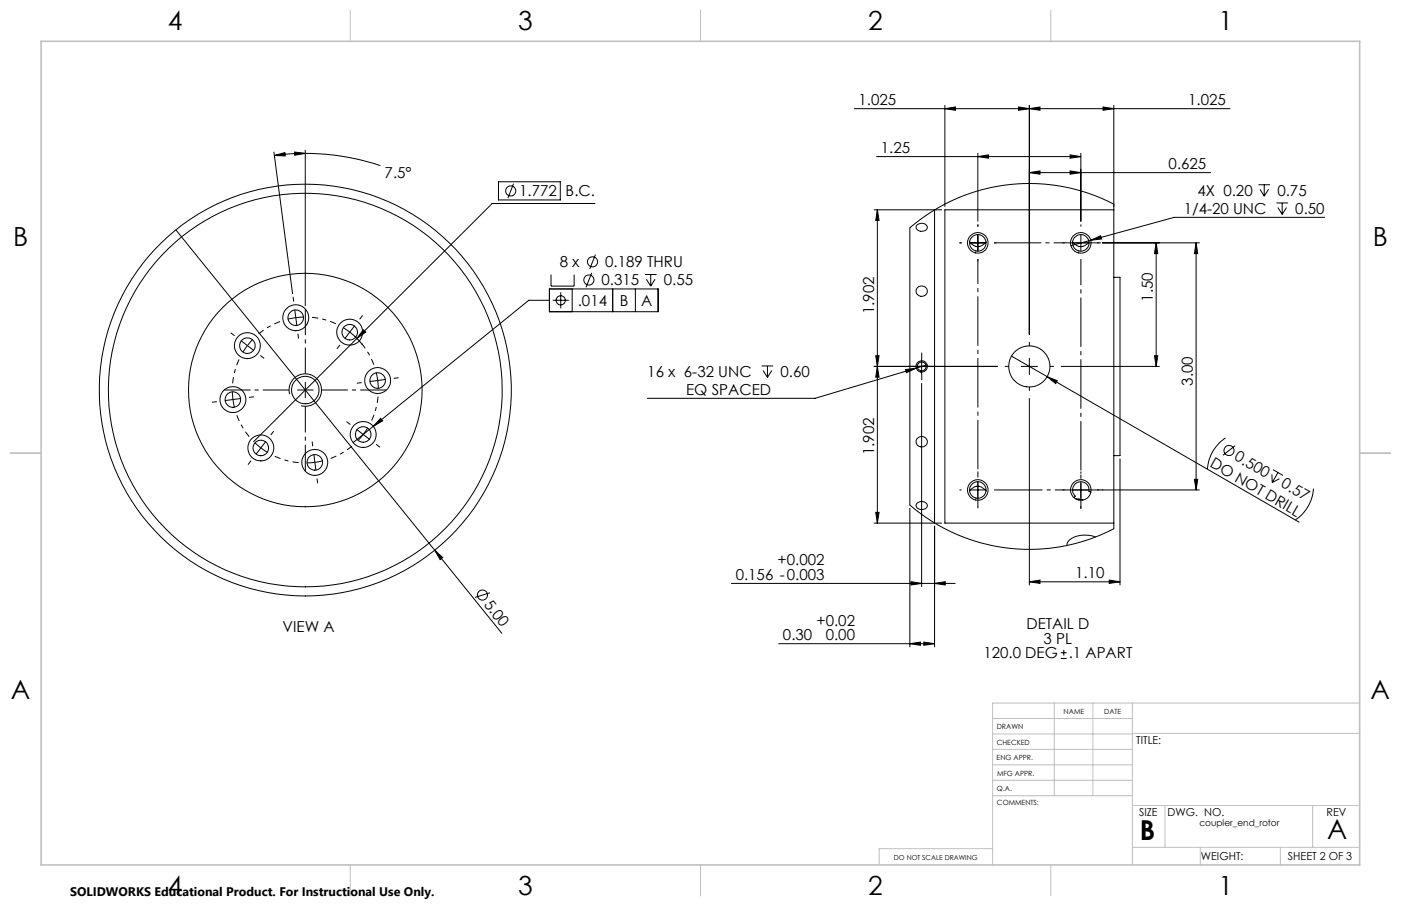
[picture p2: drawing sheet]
<svg xmlns="http://www.w3.org/2000/svg" width="432mm" height="279mm" viewBox="0 0 432 279" stroke-linecap="round" stroke-linejoin="round" font-family="sans-serif">
<g fill="none" stroke="#000" stroke-width=".31">
<path d="M291.2 33.5l3.3-.5v1zM291.2 32.5v31.2M313.9 33l3.4 .5-3.4 .5zM317.3 33.5l3.2-.5v1zM317.3 32.5v70.7M340 33l3.3 .5-3.3 .5zM343.3 32.5v130.6l-7.2 3.1-6.6 1.9-7.1 1.1-7 .2-6.3-.6-6.8-1.4-5.5-1.8-5.9-2.7-5.7-3.5-4.8-3.6v-85.5l2.8-2.3 4.7-3.2 3.6-2 4-1.8 6.9-2.4 4.9-1.1 4.6-.7 8.2-.1 8.1 .9 7.9 2.2 7.2 3.2M379.1 33.5h-115.8M84.4 46.9l5.8 43.7M84.6 47.9l3.2-.8 .1 1zM90.8 46.9l3.3 .4-3.3 .6zM94.1 46.3v48"/>
<path d="M94.1 47.3l-4.8 .1-4.7 .5M94.1 47.3a72.4 72.4 0 0 1 23.1 3.8M153.6 56.1h19.1v5.6h-19.1zM158.3 56.7l-1.8 4.4M270.2 48.3h62.9M301.4 48.3l3.3-.5v1zM301.4 47.3v20.9M317.3 53.2l3.2-.5v1zM317.3 53.2h55.8M329.8 47.8l3.3 .5-3.3 .5zM329.8 52.7l3.3 .5-3.3 .5zM333.1 47.3v20.9"/>
<path d="M387.9 57h3.5M388.3 58.4l1.3 2.1M389.6 57v3.5M391 58.4l-1.4 2.1M54.2 70.9l79.8 98.8M183.4 62.8h-31.7l-41.7 41.6M183.5 78.5l-1.7 4.5M269.4 64.7h20.8M270.4 64.7l.5 3.3h-1zM270.4 64.7v96.6M282.7 69.3a1.81 1.81 0 0 1 1.9-.4 1.81 1.81 0 0 1 1.2 1.5 1.92 1.92 0 0 1-1.8 .9 1.92 1.92 0 0 1-1.7-1.2zM288 64.7v96.6"/>
<path d="M298.8 74.6a2.98 2.98 0 0 0 5.1 0M298.9 74.9h5M300.8 76h1.2M301.4 72.4v5M330.6 74.6a2.98 2.98 0 0 0 5.1 0M330.6 74.9h5M332.6 76h1.1M333.1 72.4v5M336.2 74.1l3-1.4 .3 1zM336.2 74.1l-6.1 1.6M339.8 74.9h29.8M343.3 64.7h-52.1v96.6h52.1"/>
<path d="M356.3 74.9l.5 3.3h-1zM356.3 74.9v38.1M368.7 74.9l.4 3.3h-1zM368.7 74.9v76.2M393.4 62.6h3.5M393.8 64l1.4 2.1M395.2 62.6v3.5M396.5 64l-1.3 2.1M408.3 67h-46.4l-25.7 7.1M169.3 92.6h-6.3l-48 38.9M169.3 89.1h33.5v7h-33.5zM169.8 84.7v3.5h7.2v-3.5"/>
<path d="M170.4 92.6h4.9M172.8 90.1v5M176.4 89.1v7M182.4 84.1l-1.8 4.5M188.8 89.1v7M195.8 89.1v7M198.8 84.7h3.6M199.2 86.1l1.4 2.1M200.6 84.7v3.5M201.9 86.1l-1.3 2.1M343.3 85.5h1.9v55h-1.9M109.3 103.7l2.4 2.6"/>
<path d="M110 104.4l-31.8 31.8M112 101.7l.7 .7-2.7 2zM234.8 112.9h3.5M235.2 114.3l1.3 2.1M236.5 112.9v3.5M237.9 114.3l-1.4 2.1M269.4 113h38M269.9 109.7h1l-.5 3.3zM270.4 113l.5 3.3h-1zM279.1 114l3.3-.5-3 1.4zM282.4 113.5l-31.2 9.3h-51.7M284.1 110.5v5"/>
<path d="M284.1 118.3v62.6M285.8 112.5l-3.4 1M311.7 109.8l11.1 6.4M314.7 113h5.1M317.3 110.5v5M322.8 116.2l3.1 1.2-.5 .9zM322.8 116.2l77.6 44.8M327.1 113h30.2M355.8 109.7h1l-.5 3.3zM89.3 121.6a5 5 0 0 1 4.4-6.3 5 5 0 0 1 5.4 5.5 5 5 0 0 1-6.3 4.3M110 132.5l3.9 3M113.3 131.9l-3 4"/>
<path d="M115 131.5l-6.2 5M117.3 129l.6 .8-2.9 1.7zM282.7 135.2a1.74 1.74 0 0 1 2.7-.1 1.74 1.74 0 0 1-.4 2.6 1.74 1.74 0 0 1-2.6-.9v-1.1zM317.3 122.9v57.5M377.7 135a12.4 12.4 0 0 0-5.6 9.7M380.7 137.4l-3.8 3M269.9 158h1l-.5 3.3zM280.4 156.7v42.8M282.7 155.2a1.81 1.81 0 0 1 1.9-.5 1.81 1.81 0 0 1 1.2 1.5 1.95 1.95 0 0 1-3.5-.3zM298.8 151.4a2.95 2.95 0 0 1 5.1 0M298.9 151.1h5M300.8 150h1.1"/>
<path d="M301.4 148.6v5M330.6 151.1h5M331.7 153.8l2 .4M333.1 148.6v5M336.2 151.9l-.6-.3a2.55 2.55 0 0 0-3.3-2.9 2.55 2.55 0 0 0-.9 4.3l-.4 .5M339.8 151.1h29.8M345.2 141.5v38.9M368.1 147.8h1l-.4 3.3zM392 146.3l.1 2.5M392.4 144.9l3 1.7M393.9 145.7l-1.8 3.1M394.3 147.6l-2.2 1.2"/>
<path d="M404.8 150.7a12.5 12.5 0 0 1-5.6 9.7M134 169.7l2.5 2.2-.9 .7zM134 169.7l20.7 25.6M225.4 179.9h69M269.4 161.3h20.8M280.8 179.4l3.3 .5-3.3 .5zM288 179.9l3.3-.5v1zM288 162.3v37.2M317.3 179.4l3.2-.5v1zM317.3 179.4h27.9M337.6 165.6a8.3 8.3 0 0 0-8.2 1.2l-.5 .9v.5M341.9 178.9l3.3 .5-3.3 .5z"/>
<path d="M151 182.8l-4.6 1.4M240 198.5h48M280.4 198.5l3.3-.5v1zM284.7 198l3.3 .5-3.3 .5zM327 203.1h1.8M327 201.3h1.8M327.9 200.4v1.8"/>
<circle cx="157.4" cy="58.9" r="1.55"/>
<circle cx="301.4" cy="74.9" r="3.2"/>
<circle cx="301.4" cy="74.9" r="2.55"/>
<circle cx="333.1" cy="74.9" r="3.2"/>
<circle cx="333.1" cy="74.9" r="2.55"/>
<circle cx="91.1" cy="98" r="4"/>
<circle cx="91.2" cy="98" r="2.39"/>
<circle cx="172.8" cy="92.6" r="1.41"/>
<circle cx="181.5" cy="86.4" r="1.55"/>
<circle cx="182.6" cy="80.7" r="1.55"/>
<circle cx="284.1" cy="89.7" r="1.68"/>
<circle cx="76.2" cy="106.6" r="2.41"/>
<circle cx="76.3" cy="106.6" r="4"/>
<circle cx="107.8" cy="102.4" r="2.41"/>
<circle cx="107.8" cy="102.4" r="4"/>
<circle cx="116.4" cy="117.4" r="2.41"/>
<circle cx="116.4" cy="117.4" r="4"/>
<circle cx="284.1" cy="113" r="1.76"/>
<circle cx="284.1" cy="113" r="1.36"/>
<circle cx="317.2" cy="113" r="6.3"/>
<circle cx="71.8" cy="123.2" r="4"/>
<circle cx="71.8" cy="123.2" r="2.4"/>
<circle cx="80.4" cy="138.1" r="4"/>
<circle cx="80.4" cy="138.2" r="2.4"/>
<circle cx="94.1" cy="120.3" r="60.7"/>
<circle cx="94.1" cy="120.3" r="63.5"/>
<circle cx="94.1" cy="120.3" r="36"/>
<circle cx="94.1" cy="120.3" r="4.2"/>
<circle cx="111.9" cy="134" r="2.41"/>
<circle cx="112" cy="134" r="4"/>
<circle cx="378.8" cy="138.9" r="1.55"/>
<circle cx="97" cy="142.6" r="2.41"/>
<circle cx="97" cy="142.6" r="4"/>
<circle cx="301.4" cy="151.1" r="3.2"/>
<circle cx="301.4" cy="151.1" r="2.55"/>
<circle cx="333.1" cy="151.1" r="3.2"/>
<circle cx="148.7" cy="183.5" r="1.56"/>
</g>
<g fill="none" stroke="#000" stroke-width=".31" stroke-dasharray="15.2 1.3 1.3 1.3" stroke-linecap="butt">
<path d="M296.4 74.9h-.7M301.4 69.9v-.7M301.4 79.9v.7M306.4 74.9h.7M328.1 74.9h-.6M333.1 69.9v-.7M338.1 74.9h.7M90.5 93l-.2-1.5M91.2 98l-2.5 .4M91.2 98l2.5-.2M91.2 98l-.4-2.5M91.2 98l.3 2.4"/>
<path d="M110.8 98.5l1-1.2M72.3 103.5l-1.2-.9M76.3 106.6l-1.5 2M76.3 106.6l1.6-1.9M76.3 106.6l-2-1.5M76.3 106.6l1.9 1.5M80.2 109.6l1.2 .9M91.8 102.9l.2 1.5M104.8 106.4l-1 1.2M107.8 102.4l-2.1-1.4M107.8 102.4l1.9 1.7M107.8 102.4l1.5-2"/>
<path d="M107.8 102.4l-1.5 2M111.5 118l-1.5 .2M116.4 117.3l-.4-2.4M116.4 117.3l.2 2.5M116.4 117.3l2.5-.3M116.4 117.3l-2.5 .4M121.4 116.7l1.5-.2M281.6 113h-1.8M284.1 110.5v-1.8M284.1 115.5v1.7M286.6 113h1.7M66.8 123.9l-1.4 .2"/>
<path d="M71.8 123.2l.5 2.5M71.8 123.2l-.2-2.5M71.8 123.2l-2.5 .3M71.8 123.2l2.5-.3M76.8 122.6l1.4-.2M80.4 138.1l2.1 1.4M80.4 138.1l-1.9-1.6M80.4 138.1l-1.5 2M80.4 138.1l1.5-2M83.5 134.2l.9-1.2M94.1 120.3v-2.5M94.1 120.3h-2.5"/>
<path d="M94.1 120.3v2.5M94.1 120.3h2.5M96.4 137.6l-.2-1.5M108 130.9l-1.2-.9M115.9 137l1.2 .9M77.4 142.1l-.9 1.2M97 142.6l2.5-.5M97 142.6l-2.4 .2M97 142.6l.4 2.5M97 142.6l-.3-2.5M97.7 147.5l.2 1.5M296.4 151.1h-.7"/>
<path d="M301.4 146.1v-.7M301.4 156.1v.7M328.1 151.1h-.6M333.1 146.1v-.7M333.1 156.1v.7M338.1 151.1h.7"/>
</g>
<path d="M86.3 99.2l-3.7 1.8-2.9 2M103.5 99.8l-3.9-1.3-3.4-.6M73.7 110.8l-1.4 4-.6 3.4M115.2 112.5l-1.8-3.8-2-2.8M73 128.1l1.8 3.7 2 2.9M114.5 129.7l1.4-3.9 .6-3.5M84.7 140.7l3.9 1.4 3.5 .6M101.9 141.4l3.8-1.8 2.8-2" fill="none" stroke="#000" stroke-width=".31" stroke-dasharray="15.2 1.3 1.3 1.3" stroke-dashoffset="13.3" stroke-linecap="butt"/>
<path d="M312.3 113h-3.9M317.3 108v-3.9M317.3 118v3.8M322.3 113h3.8" fill="none" stroke="#000" stroke-width=".31" stroke-dasharray="15.2 1.3 1.3 1.3" stroke-dashoffset="15.2" stroke-linecap="butt"/>
<path d="M301.4 79.9v76.3" fill="none" stroke="#000" stroke-width=".31" stroke-dasharray="15.2 1.3 1.3 1.3" stroke-dashoffset="7.6" stroke-linecap="butt"/>
<path d="M306.4 74.9h32.9" fill="none" stroke="#000" stroke-width=".31" stroke-dasharray="15.2 1.3 1.3 1.3" stroke-dashoffset=".7" stroke-linecap="butt"/>
<path d="M306.4 151.1h33.6" fill="none" stroke="#000" stroke-width=".31" stroke-dasharray="15.2 1.3 1.3 1.3" stroke-dashoffset=".3" stroke-linecap="butt"/>
<path d="M333.1 79.9v77.1" fill="none" stroke="#000" stroke-width=".31" stroke-dasharray="15.2 1.3 1.3 1.3" stroke-dashoffset="7.2" stroke-linecap="butt"/>
<path d="M94.1 115.3v-20M89.1 120.3h-20M94.1 125.3v20M99.1 120.3h20" fill="none" stroke="#000" stroke-width=".31" stroke-dasharray="15.2 1.3 1.3 1.3" stroke-dashoffset="7.1" stroke-linecap="butt"/>
<g fill="none" stroke="#c0c0c0" stroke-width=".31">
<path d="M108 3.2v9.5M215.9 3.2v9.5M323.8 3.2v9.5M3.1 139.7h9.6M419.1 139.7h9.5M324.9 216.8v28.6M336.8 216.8v28.6M349 216.8v49.9M419.1 216.8h-113.2v49.9M305.9 231.1h43.1M305.9 226.3h43.1M305.9 221.6h43.1"/>
<path d="M305.9 235.9h43.1M349 226.2h70.1M305.9 248.1h.1M305.9 240.6h43.1M305.9 241.2h.1M306 245.4h43M349 248.4h70.1M359.1 248.4v12.9M404.6 248.4v12.9M108 266.7v9.6M215.9 266.7v9.6M305.9 261.7h-34.9v5"/>
<path d="M323.8 266.7v9.6M349 261.3h70.1M369.9 261.3v5.4M394.6 261.3v5.4"/>
</g>
<path d="M12.7 12.7h406.4v254h-406.4z" fill="none" stroke="#c0c0c0" stroke-width=".5"/>
<g fill="#000">
<path d="M322.8 116.2l3.1 1.2-.5 .9zM134 169.7l2.5 2.2-.9 .7z"/>
<path d="M301.4 48.3l3.3-.5v1zM329.8 47.8l3.3 .5-3.3 .5zM336.2 74.1l3.3-.4-.3-1zM280.4 198.5l3.3-.5v1zM284.7 198l3.3 .5-3.3 .5zM280.8 179.4l3.3 .5-3.3 .5zM288 179.9l3.3-.5v1zM279.1 114l.3 .9 3-1.4zM317.3 53.2l3.2-.5v1zM329.8 52.7l3.3 .5-3.3 .5zM317.3 33.5l3.2-.5v1zM340 33l3.3 .5-3.3 .5z"/>
<path d="M112 101.7l-2 2.7 2.7-2zM117.3 129l-2.3 2.5 2.9-1.7zM90.8 46.9l3.3 .4-3.3 .6zM84.6 47.9l3.2-.8 .1 1z"/>
<path d="M270.4 113l.5 3.3h-1zM269.9 158h1l-.5 3.3z"/>
<path d="M355.8 109.7h1l-.5 3.3zM356.3 74.9l.5 3.3h-1zM368.1 147.8h1l-.4 3.3zM368.7 74.9l.4 3.3h-1zM269.9 109.7h1l-.5 3.3zM270.4 64.7l.5 3.3h-1z"/>
<path d="M341.9 178.9l3.3 .5-3.3 .5zM317.3 179.4l3.2-.5v1zM313.9 33l3.4 .5-3.4 .5zM291.2 33.5l3.3-.5v1z"/>
</g>
<g font-size="8.5">
<text x="351.3" y="259">B</text>
<text x="409.1" y="258.9">A</text>
</g>
<g font-size="8.1">
<text x="51.7" y="9.3">4</text>
<text x="159.7" y="9.3">3</text>
<text x="267.6" y="9.3">2</text>
<text x="375.6" y="9.3">1</text>
<text x="4" y="76">B</text>
<text x="423.1" y="76">B</text>
<text x="3.3" y="215.7">A</text>
<text x="422.4" y="215.7">A</text>
<text x="51.7" y="276">4</text>
<text x="159.7" y="276">3</text>
<text x="267.6" y="276">2</text>
<text x="375.6" y="276">1</text>
</g>
<g font-size="4.7">
<text x="264.6" y="32.5">1.025</text>
<text x="366.2" y="32.5">1.025</text>
<text x="271.5" y="47.3">1.25</text>
<text x="360.2" y="52.2">0.625</text>
<text x="118.5" y="54.9">7.5°</text>
<text x="160" y="60.6">1.772</text>
<text x="174.3" y="60.6">B.C.</text>
<text x="364.8" y="65.9">1/4-20 UNC</text>
<text x="369.1" y="60.3">4X 0.20</text>
<text x="393.7" y="60.3">0.75</text>
<text x="399.2" y="65.9">0.50</text>
<text x="172.5" y="82.4">8 x</text>
<text x="186.5" y="82.4">0.189 THRU</text>
<text x="185.4" y="88">0.315</text>
<text x="204.6" y="88">0.55</text>
<text x="178.1" y="94.4">.014</text>
<text x="191" y="94.4">B</text>
<text x="197.6" y="94.4">A</text>
<text x="355.3" y="93" transform="rotate(-90 355.3 93)">1.50</text>
<text x="269.4" y="96.9" transform="rotate(-90 269.4 96.9)">1.902</text>
<text x="199.5" y="116.2">16 x 6-32 UNC</text>
<text x="240.6" y="116.2">0.60</text>
<text x="367.6" y="118.9" transform="rotate(-90 367.6 118.9)">3.00</text>
<text x="211.5" y="121.8">EQ SPACED</text>
<text x="269.4" y="140.4" transform="rotate(-90 269.4 140.4)">1.902</text>
<text x="372.7" y="143.8" transform="rotate(30 372.7 143.8)">DO NOT DRILL</text>
<text x="380.2" y="141.7" transform="rotate(30 380.2 141.7)">0.500</text>
<text x="394.6" y="150" transform="rotate(30 394.6 150)">0.57</text>
<text x="226.7" y="178.8">0.156 -0.003</text>
<text x="239.7" y="174.4">+0.002</text>
<text x="331.4" y="178.4">1.10</text>
<text x="149" y="186.6" transform="rotate(51 149 186.6)">5.00</text>
<text x="87.1" y="194.9">VIEW A</text>
<text x="241.3" y="197.4">0.30</text>
<text x="251.7" y="192.9">+0.02</text>
<text x="254.5" y="197.5">0.00</text>
<text x="316.4" y="194">DETAIL D</text>
<text x="303.1" y="203">120.0 DEG</text>
<text x="321.7" y="198.5">3 PL</text>
<text x="329.4" y="203">.1 APART</text>
</g>
<text font-size="3.8" x="21.6" y="276.3">SOLIDWORKS Educational Product. For Instructional Use Only.</text>
<g font-size="3.4">
<text x="350.2" y="229.5">TITLE:</text>
<text x="351.1" y="251.6">SIZE</text>
<text x="359.9" y="251.6">DWG. NO.</text>
<text x="408.9" y="251.7">REV</text>
<text x="370.1" y="265.3">WEIGHT:</text>
<text x="396.9" y="265.2">SHEET 2 OF 3</text>
</g>
<text font-size="2.8" x="369.7" y="254.8">coupler_end_rotor</text>
<g font-size="2.2">
<text x="327.8" y="220.1">NAME</text>
<text x="340.3" y="220.2">DATE</text>
<text x="307.2" y="224.9">DRAWN</text>
<text x="307.3" y="229.8">CHECKED</text>
<text x="307.2" y="234.5">ENG APPR.</text>
<text x="307.3" y="239.2">MFG APPR.</text>
<text x="307.3" y="243.9">Q.A.</text>
<text x="307.3" y="248.1">COMMENTS:</text>
</g>
<text font-size="2.1" x="275.5" y="265.1">DO NOT SCALE DRAWING</text>
</svg>
